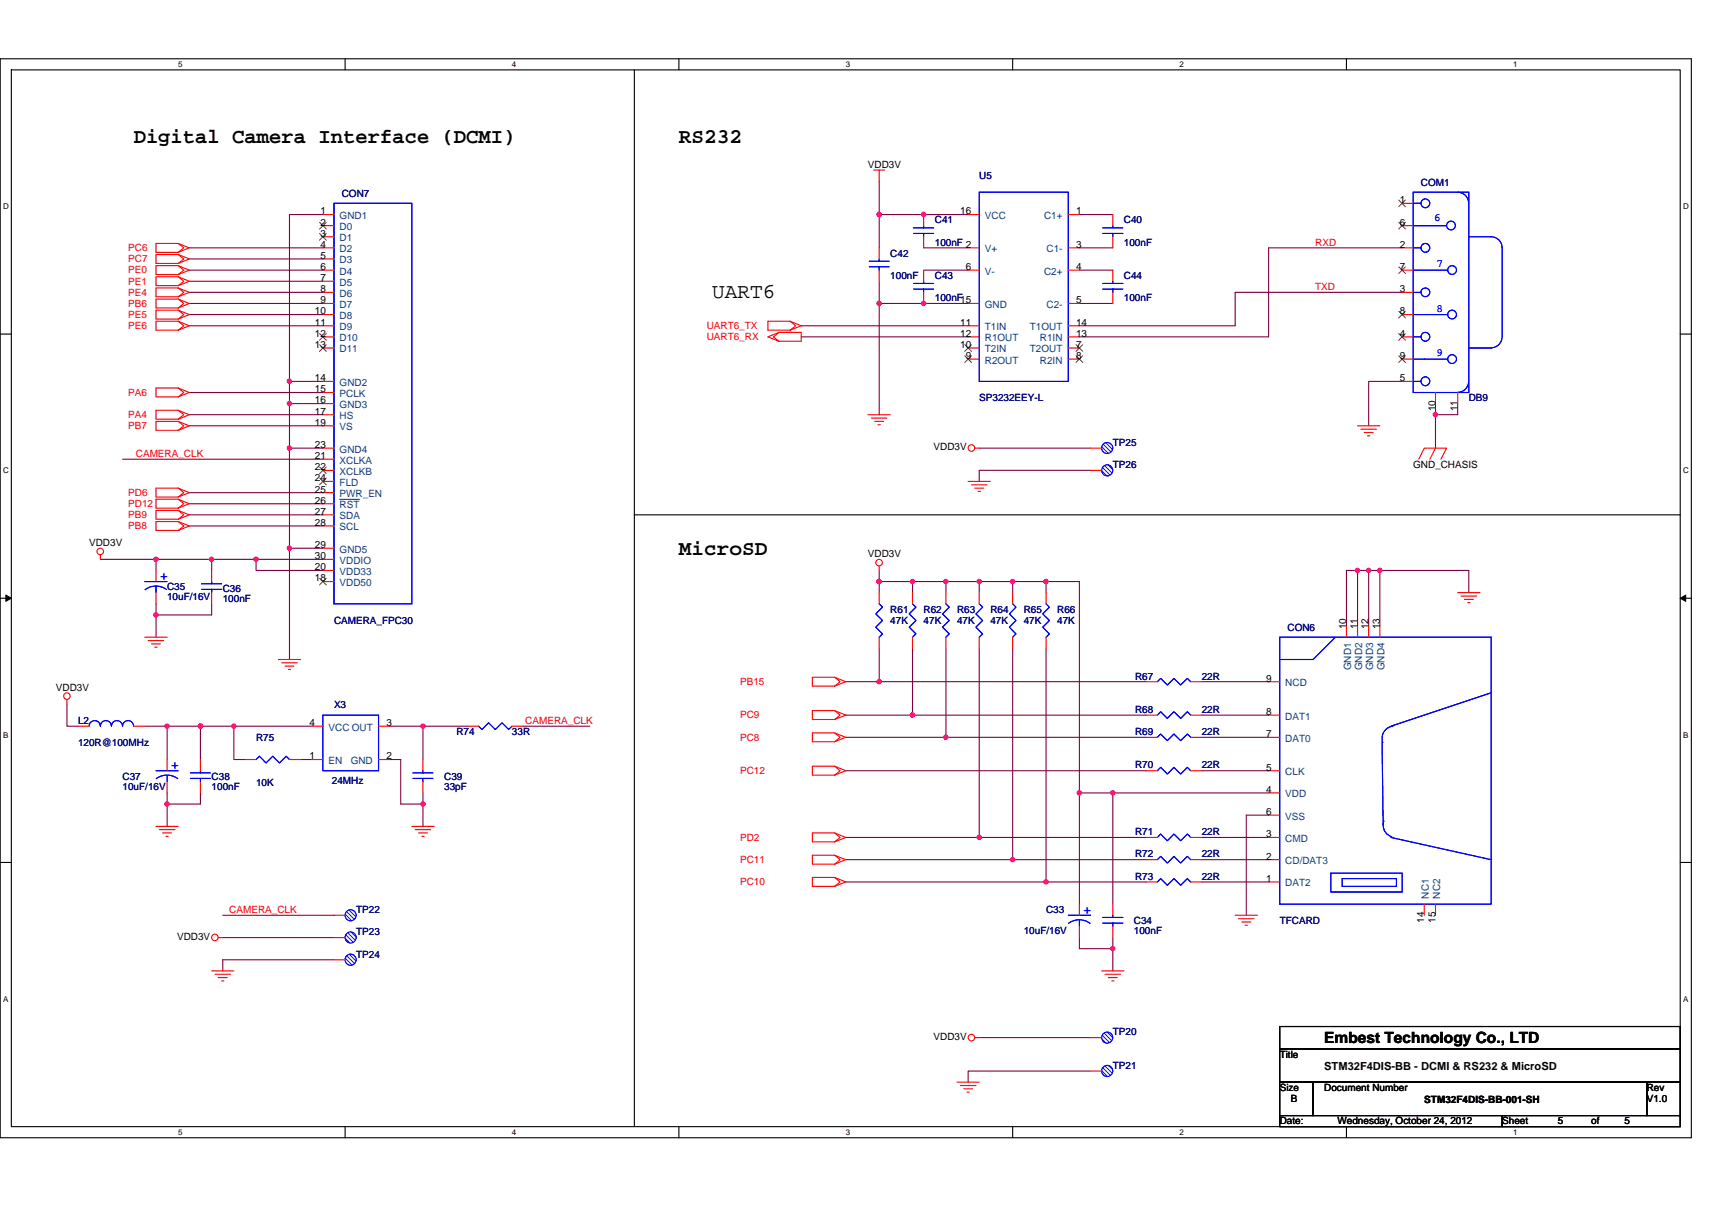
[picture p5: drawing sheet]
<svg xmlns="http://www.w3.org/2000/svg" width="297mm" height="210mm" viewBox="0 0 297 210" stroke-linecap="round" stroke-linejoin="round" font-family="sans-serif">
<path d="M0 10.2h293.5v187.2h-293.5zM2 12.1h289.5v183.4h-289.5z" fill="none" stroke="#000" stroke-width=".19"/>
<g fill="#fff">
<path d="M30.9 10.4h.8v1.6h-.8z"/>
<path d="M30.9 195.7h.8v1.6h-.8z"/>
</g>
<path d="M59.9 10.2v1.9M59.9 195.5v1.9" fill="none" stroke="#000" stroke-width=".19"/>
<g fill="#fff">
<path d="M88.8 10.4h.8v1.6h-.8z"/>
<path d="M88.8 195.7h.8v1.6h-.8z"/>
</g>
<path d="M117.8 10.2v1.9M117.8 195.5v1.9" fill="none" stroke="#000" stroke-width=".19"/>
<g fill="#fff">
<path d="M146.7 10.4h.8v1.6h-.8z"/>
<path d="M146.7 195.7h.8v1.6h-.8z"/>
</g>
<path d="M175.7 10.2v1.9M175.7 195.5v1.9" fill="none" stroke="#000" stroke-width=".19"/>
<g fill="#fff">
<path d="M204.7 10.4h.7v1.6h-.7z"/>
<path d="M204.7 195.7h.7v1.6h-.7z"/>
</g>
<path d="M233.6 10.2v1.9M233.6 195.5v1.9" fill="none" stroke="#000" stroke-width=".19"/>
<g fill="#fff">
<path d="M262.6 10.4h.7v1.6h-.7z"/>
<path d="M262.6 195.7h.7v1.6h-.7z"/>
<path d="M.5 35.1h1v1.5h-1z"/>
<path d="M292 35.1h1v1.5h-1z"/>
<path d="M.5 80.9h1v1.5h-1z"/>
<path d="M292 80.9h1v1.5h-1z"/>
</g>
<path d="M0 58h2M291.5 58h2" fill="none" stroke="#000" stroke-width=".19"/>
<g fill="#fff">
<path d="M.5 126.7h.9v1.6h-.9z"/>
<path d="M292 126.7h.9v1.6h-.9z"/>
</g>
<path d="M0 103.8h2M291.5 103.8h2" fill="none" stroke="#000" stroke-width=".19"/>
<path d="M1 103.3l1 .5-1 .6zM291.5 103.8l1-.5v1.1z" fill="#000" stroke="#000" stroke-width=".17"/>
<g fill="#fff">
<path d="M.5 172.6h.9v1.5h-.9z"/>
<path d="M292 172.6h.9v1.5h-.9z"/>
</g>
<path d="M110.1 12.1v183.4M110.1 89.3h181.4M0 149.7h2M291.5 149.7h2M222 178.1h69.5v3.9h-69.5zM222 182h69.5v5.8h-69.5zM222 187.8h5.8v5.8h-5.8zM222 193.6h38.6v1.9h-38.6zM227.8 187.8h57.9v5.8h-57.9zM260.6 193.6h30.9v1.9h-30.9zM285.7 187.8h5.8v5.8h-5.8z" fill="none" stroke="#000" stroke-width=".19"/>
<g fill="none" stroke="#800040" stroke-width=".19">
<path d="M56 37.2h-5.8v29M152.5 37.2v5.8M152.5 31.4v5.8M152.5 37.2h15.5M187.3 37.2h5.8M32.8 43h23.2M32.8 44.9h23.2M32.8 46.9h23.2M32.8 48.8h23.2M32.8 50.7h23.2M32.8 52.7h23.2M32.8 54.6h23.2"/>
<path d="M32.8 56.5h23.2M139 56.5h29M139 58.5h29M152.5 52.7h15.5M152.5 48.8v3.9M152.5 52.7v19.3M160.2 46.9h7.8M160.2 43h7.8M187.3 43h5.8M187.3 46.9h5.8M187.3 52.7h5.8M243.3 50.7h-29v5.8h-27"/>
<path d="M243.3 43h-23.2v15.5h-32.8M21.3 79.7h34.7M32.8 68.1h23.2M32.8 72h23.2M32.8 73.9h23.2M50.2 66.2v3.8M50.2 77.8v17.3M50.2 70v7.8M50.2 66.2h5.8M50.2 77.8h5.8M50.2 70h5.8M169.9 77.8h19.3"/>
<path d="M243.3 66.2h-5.8v7.7M249.1 72v5.8M249.1 70v2M252.9 70v2h-3.8M17.4 97.1h9.7v1.9M27.1 97.1h9.6M32.8 85.5h23.2M32.8 87.4h23.2M32.8 89.3h23.2M32.8 91.3h23.2M36.7 97.1h7.7v1.9h11.6M36.7 97.1v1.9"/>
<path d="M44.4 97.1h11.6M50.2 95.1v19.3M50.2 95.1h5.8M152.5 99v1.9M189.2 81.6h-19.3v1.9M235.5 99h2M235.5 99h-1.9v9.6M235.5 99v9.6M237.5 99v9.6M237.5 99h1.9M239.4 99h15.4v3.8M239.4 99v9.6"/>
<path d="M27.1 106.7v3.9M27.1 104.8v1.9M36.7 104.8v1.9h-9.6M146.7 118.3h5.8M152.5 100.9v1.9M152.5 100.9h5.8M152.5 112.5v5.8M152.5 118.3h46.4M158.3 100.9v1.9M158.3 100.9h5.8M158.3 112.5v11.6M164.1 100.9v1.9"/>
<path d="M164.1 100.9h5.8M164.1 112.5v15.5M169.9 112.5v32.8M169.9 100.9v1.9M169.9 100.9h5.8M175.7 100.9h5.8M175.7 112.5v36.7M175.7 100.9v1.9M181.5 100.9v1.9M181.5 112.5v40.6M181.5 100.9h5.8v36.7M208.5 118.3h11.6"/>
<path d="M11.6 122.2v3.8h1.9M25.1 126h3.9M29 137.6v1.9M29 139.5v3.9M29 126h5.8M29 126v5.8M34.8 137.6v1.9h-5.8M34.8 126v5.8M34.8 126h5.8M40.6 126v5.8h1.9M40.6 126h13.5M52.2 131.8h1.9"/>
<path d="M67.6 126h5.8M67.6 131.8h1.9v7.7h3.9M73.4 126h7.7M73.4 137.6v1.9M73.4 139.5v3.9M73.4 126v5.8M90.8 126h11.5M146.7 124.1h11.6M146.7 128h17.4M146.7 133.8h52.2M158.3 124.1h40.6M164.1 128h34.8"/>
<path d="M187.3 137.6v19.3M187.3 137.6h5.8v19.3M193.1 137.6h27M208.5 124.1h11.6M208.5 128h11.6M208.5 133.8h11.6M38.6 158.8h19.4M146.7 149.2h29M146.7 153.1h34.8M146.7 145.3h23.2M169.9 145.3h29M175.7 149.2h23.2"/>
<path d="M181.5 153.1h17.4M208.5 145.3h11.6M208.5 153.1h11.6M208.5 149.2h11.6M220.1 141.5h-3.9v17.3M38.6 162.7h19.4M58 166.6h-19.4v1.9M187.3 162.7v1.9h5.8M193.1 162.7v5.8M169.9 180.1h19.3M189.2 185.9h-21.2v1.9"/>
</g>
<g fill="#f0f" stroke="#f0f" stroke-width=".19">
<circle cx="152.5" cy="118.3" r=".38"/>
<circle cx="158.3" cy="124.1" r=".38"/>
<circle cx="164.1" cy="127.9" r=".38"/>
<circle cx="175.7" cy="149.2" r=".38"/>
<circle cx="181.5" cy="153" r=".38"/>
<circle cx="169.9" cy="145.3" r=".38"/>
<circle cx="152.5" cy="100.9" r=".38"/>
<circle cx="158.3" cy="100.9" r=".38"/>
<circle cx="164.1" cy="100.9" r=".38"/>
<circle cx="169.9" cy="100.9" r=".38"/>
<circle cx="181.5" cy="100.9" r=".38"/>
<circle cx="193.1" cy="137.6" r=".38"/>
<circle cx="187.3" cy="137.6" r=".38"/>
<circle cx="193.1" cy="164.6" r=".38"/>
<circle cx="235.5" cy="99" r=".38"/>
<circle cx="237.5" cy="99" r=".38"/>
<circle cx="239.4" cy="99" r=".38"/>
<circle cx="249" cy="72" r=".38"/>
<circle cx="160.3" cy="52.6" r=".38"/>
<circle cx="160.3" cy="37.2" r=".38"/>
<circle cx="152.5" cy="37.2" r=".38"/>
<circle cx="152.5" cy="52.6" r=".38"/>
<circle cx="50.2" cy="66.2" r=".38"/>
<circle cx="50.2" cy="77.8" r=".38"/>
<circle cx="50.2" cy="70" r=".38"/>
<circle cx="50.2" cy="95.1" r=".38"/>
<circle cx="44.4" cy="97.1" r=".38"/>
<circle cx="27.1" cy="106.7" r=".38"/>
<circle cx="36.7" cy="97.1" r=".38"/>
<circle cx="27.1" cy="97.1" r=".38"/>
<circle cx="73.4" cy="139.5" r=".38"/>
<circle cx="40.6" cy="126" r=".38"/>
<circle cx="34.8" cy="126" r=".38"/>
<circle cx="29" cy="126" r=".38"/>
<circle cx="29" cy="139.5" r=".38"/>
<circle cx="73.4" cy="126" r=".38"/>
<circle cx="175.7" cy="100.9" r=".38"/>
</g>
<g fill="none" stroke="#f00" stroke-width=".19">
<path d="M151.6 29.5h1.9M152.5 29.5v1.9M168 37.2h1.9M185.4 37.2h1.9M193.1 37.2v2M30.9 42.2l1.9 .8-1.9 .8M30.9 42.2l1 .8-1 .8M30.9 44.2l1.9 .7-1.9 .8M30.9 44.2l1 .7-1 .8M30.9 46.1l1.9 .8-1.9 .7M30.9 46.1l1 .8-1 .7M30.9 48l1.9 .8-1.9 .8"/>
<path d="M30.9 48l1 .8-1 .8M30.9 50l1.9 .7-1.9 .8M30.9 50l1 .7-1 .8M30.9 51.9l1.9 .8-1.9 .7M30.9 51.9l1 .8-1 .7M30.9 53.8l1.9 .8-1.9 .8M30.9 53.8l1 .8-1 .8M30.9 55.8l1.9 .7-1.9 .8M30.9 55.8l1 .7-1 .8M30.9 42.2h-3.8v1.6h3.8M30.9 44.2h-3.8v1.5h3.8M30.9 46.1h-3.8v1.5h3.8"/>
<path d="M30.9 48h-3.8v1.6h3.8M30.9 50h-3.8v1.5h3.8M30.9 51.9h-3.8v1.5h3.8M30.9 53.8h-3.8v1.6h3.8M30.9 55.8h-3.8v1.5h3.8M133.2 58.5l2-.8h3.8v1.5h-3.8zM135.2 57.7l-1 .8 1 .7M137.1 55.8h-3.9v1.5h3.9M137.1 55.8l1.9 .7-1.9 .8M137.1 55.8l1 .7-1 .8M152.5 43v1.9M152.5 46.9v1.9"/>
<path d="M168 43h1.9M168 46.9h1.9M168 52.7h1.9M168 56.5h1.9M168 58.5h1.9M185.4 43h1.9M185.4 46.9h1.9M185.4 52.7h1.9M185.4 56.5h1.9M185.4 58.5h1.9M193.1 41.1v1.9M30.9 67.3l1.9 .8-1.9 .8"/>
<path d="M30.9 67.3l1 .8-1 .8M30.9 71.2l1.9 .8-1.9 .7M30.9 71.2l1 .8-1 .7M30.9 73.1l1.9 .8-1.9 .8M30.9 73.1l1 .8-1 .8M30.9 67.3h-3.8v1.6h3.8M30.9 71.2h-3.8v1.5h3.8M30.9 73.1h-3.8v1.6h3.8M150.6 72h3.9M151.2 72.6h2.7M151.8 73.1h1.5M152.3 73.7h.4"/>
<path d="M168 60.4h1.9M168 62.3h1.9M169.1 77.8h.8M185.4 60.4h1.9M185.4 62.3h1.9M235.5 73.9h3.9M236.1 74.5h2.7M236.7 75.1h1.5M237.3 75.6h.4M246.2 79.7l.9-1.9h3.9l-1 1.9M249.1 77.8l-1 1.9M17.4 96.3v.8"/>
<path d="M27.1 99v1.9M30.9 84.7l1.9 .8-1.9 .8M30.9 84.7l1 .8-1 .8M30.9 86.6l1.9 .8-1.9 .8M30.9 86.6l1 .8-1 .8M30.9 88.6l1.9 .7-1.9 .8M30.9 88.6l1 .7-1 .8M30.9 90.5l1.9 .8-1.9 .8M30.9 90.5l1 .8-1 .8M30.9 84.7h-3.8v1.6h3.8M30.9 86.6h-3.8v1.6h3.8M30.9 88.6h-3.8v1.5h3.8"/>
<path d="M30.9 90.5h-3.8v1.6h3.8M152.5 98.2v.8M168 83.5h3.8M168.6 84.1h2.7M169.1 84.7h1.6M169.7 85.3h.4M25.1 110.6h3.9M25.7 111.2h2.7M26.3 111.7h1.5M26.9 112.3h.4M27.1 102.8v2M48.3 114.4h3.9"/>
<path d="M48.9 115h2.7M49.5 115.6h1.5M50 116.2h.4M144.8 117.5h-3.9v1.6h3.9M144.8 117.5l1.9 .8-1.9 .8M144.8 117.5l1 .8-1 .8M158.3 102.8v2M158.3 110.6v1.9M252.9 102.8h3.9M253.5 103.4h2.7M254.1 104h1.5M254.7 104.6h.3"/>
<path d="M11.6 121.4v.8M13.5 126h2M23.2 126h1.9M144.8 123.3h-3.9v1.6h3.9M144.8 127.2h-3.9v1.5h3.9M144.8 133h-3.9v1.5h3.9M144.8 123.3l1.9 .8-1.9 .8M144.8 123.3l1 .8-1 .8M144.8 127.2l1.9 .8-1.9 .7M144.8 127.2l1 .8-1 .7M144.8 133l1.9 .8-1.9 .7M144.8 133l1 .8-1 .7"/>
<path d="M198.9 124.1h1.9M198.9 128h1.9M206.6 124.1h1.9M206.6 128h1.9M27.1 143.4h3.8M27.6 144h2.7M28.2 144.5h1.6M28.8 145.1h.4M71.5 143.4h3.8M72 144h2.7M72.6 144.5h1.6M73.2 145.1h.4"/>
<path d="M144.8 144.5h-3.9v1.6h3.9M144.8 148.4h-3.9v1.6h3.9M144.8 152.3h-3.9v1.5h3.9M144.8 144.5l1.9 .8-1.9 .8M144.8 144.5l1 .8-1 .8M144.8 148.4l1.9 .8-1.9 .8M144.8 148.4l1 .8-1 .8M144.8 152.3l1.9 .8-1.9 .7M144.8 152.3l1 .8-1 .7M214.3 158.8h3.9M214.9 159.4h2.7M215.5 160h1.5"/>
<path d="M36.7 168.5h3.9M37.3 169.1h2.7M37.9 169.7h1.5M37.9 162.7h.7M38.5 170.2h.3M191.2 168.5h3.8M191.7 169.1h2.7M192.3 169.7h1.5M192.9 170.2h.4M216 160.6h.4M166 187.8h3.9M166.6 188.4h2.7"/>
<path d="M167.2 189h1.6M167.8 189.5h.4M169.1 180.1h.8"/>
<circle cx="168.5" cy="77.7" r=".57"/>
<circle cx="17.4" cy="95.7" r=".57"/>
<circle cx="152.5" cy="97.6" r=".57"/>
<circle cx="11.6" cy="120.8" r=".57"/>
<circle cx="37.3" cy="162.7" r=".57"/>
<circle cx="168.5" cy="180.1" r=".57"/>
</g>
<g fill="none" stroke="#00f" stroke-width=".19">
<path d="M169.9 33.4h15.5v32.8h-15.5zM191.3 39.5h3.5M193.1 39.2v.3M150.8 46.3h3.5M150.8 45.3h3.5M152.5 44.9v.4M152.5 46.3v.6M191.3 40.5h3.5M193.1 40.5v.6M25.1 100.9h3.9M27.1 101.7v1.1M28.9 102.3a3.1 3.1 0 0 0-3.7 0"/>
<path d="M158.3 104.8l.6 .6-1.1 1.1 1.1 1.2-1.1 1.1 1.1 1.2-.6 .6M15.5 126a.96 .96 0 0 1 .9-.9 .96 .96 0 0 1 1 .9M17.4 126a.95 .95 0 0 1 1-.9 .95 .95 0 0 1 .9 .9M19.3 126a.96 .96 0 0 1 1-.9 .96 .96 0 0 1 1 .9 .95 .95 0 0 1 .9-.9 .95 .95 0 0 1 1 .9M200.8 124.1l.6-.6 1.1 1.2 1.2-1.2 1.1 1.2 1.2-1.2 .6 .6M200.8 128l.6-.6 1.1 1.1 1.2-1.1 1.1 1.1 1.2-1.1 .6 .6"/>
</g>
<path d="M167.4 59.8l1.2 1.2M168.5 59.8l-1.1 1.2M186.7 59.8l1.2 1.2M187.9 59.8l-1.2 1.2M167.4 61.7l1.2 1.2M168.5 61.7l-1.1 1.2M186.7 61.7l1.2 1.2M187.9 61.7l-1.2 1.2" fill="none" stroke="#804000" stroke-width=".17"/>
<circle cx="192.1" cy="77.7" r=".95" fill="#fff"/>
<circle cx="192.1" cy="77.7" r=".95" fill="#00f" stroke="#00f" stroke-width=".19"/>
<circle cx="192.1" cy="77.7" r=".95" fill="#fff"/>
<circle cx="192.1" cy="77.7" r=".95" fill="#00f" stroke="#00f" stroke-width=".19"/>
<path d="M189.2 77.8h2M193.1 156.9v1.9M193.1 160.8v1.9" fill="none" stroke="#f00" stroke-width=".19"/>
<path d="M191.3 159.2h3.5M193.1 158.8v.4M191.3 160.2h3.5M193.1 160.2v.6" fill="none" stroke="#00f" stroke-width=".19"/>
<circle cx="60.8" cy="162.7" r=".95" fill="#fff"/>
<circle cx="60.8" cy="162.7" r=".95" fill="#00f" stroke="#00f" stroke-width=".19"/>
<circle cx="60.8" cy="162.7" r=".95" fill="#fff"/>
<circle cx="60.8" cy="162.7" r=".95" fill="#00f" stroke="#00f" stroke-width=".19"/>
<g fill="none" stroke="#f00" stroke-width=".19">
<path d="M56 37.2h2M56 39.2h2M56 41.1h2M56 43h2M56 44.9h2M56 46.9h2M56 48.8h2M56 50.7h2M56 52.7h2M56 54.6h2M56 56.5h2M56 58.5h2"/>
<path d="M56 60.4h2M56 66.2h2M56 68.1h2M56 70h2M56 72h2M56 73.9h2M56 77.8h2M56 79.7h2M56 81.6h2M56 83.5h2M56 85.5h2M56 87.4h2"/>
<path d="M56 89.3h2M56 91.3h2M56 95.1h2M56 97.1h2M56 99h2M56 100.9h2M164.1 102.8v2M164.1 110.6v1.9M29 131.8v2M29 135.7v1.9M34.8 131.8v2M34.8 135.7v1.9"/>
<path d="M198.9 133.8h1.9M206.6 133.8h1.9M187.3 156.9v1.9M58 162.7h1.9M187.3 160.8v1.9"/>
</g>
<g fill="none" stroke="#00f" stroke-width=".19">
<path d="M58 35.3h13.5v69.5h-13.5zM164.1 104.8l.6 .6-1.2 1.1 1.2 1.2-1.2 1.1 1.2 1.2-.6 .6M27.1 133.8h3.8M27.1 135.1a3.1 3.1 0 0 1 3.7 0M29 134.5v1.2M33 135.1h3.5M33 134.1h3.5M34.8 133.8v.3M34.8 135.1v.6M200.8 133.8l.6-.6 1.1 1.1 1.2-1.1 1.1 1.1 1.2-1.1 .6 .6M185.4 158.8h3.8M187.3 159.6v1.2"/>
<path d="M185.4 160.2a3.1 3.1 0 0 1 3.7 0"/>
</g>
<g fill="none" stroke="#804000" stroke-width=".17">
<path d="M55.5 38.6l1.1 1.2M56.6 38.6l-1.2 1.2M55.5 40.5l1.1 1.2M55.5 57.9l1.1 1.2M55.5 59.8l1.1 1.2M56.6 40.5l-1.2 1.2M56.6 57.9l-1.2 1.2M56.6 59.8l-1.2 1.2M55.5 81l1.1 1.2M55.5 83l1.1 1.1M56.6 81l-1.2 1.2M56.6 83l-1.2 1.1"/>
<path d="M55.5 100.4l1.1 1.1M56.6 100.4l-1.2 1.1"/>
</g>
<path d="M58.9 86.7h3.5" fill="none" stroke="#004080" stroke-width=".17"/>
<circle cx="192.1" cy="81.6" r=".95" fill="#fff"/>
<circle cx="192.1" cy="81.6" r=".95" fill="#00f" stroke="#00f" stroke-width=".19"/>
<circle cx="192.1" cy="81.6" r=".95" fill="#fff"/>
<circle cx="192.1" cy="81.6" r=".95" fill="#00f" stroke="#00f" stroke-width=".19"/>
<path d="M189.2 81.6h2" fill="none" stroke="#f00" stroke-width=".19"/>
<circle cx="60.8" cy="166.5" r=".96" fill="#fff"/>
<circle cx="60.8" cy="166.5" r=".96" fill="#00f" stroke="#00f" stroke-width=".19"/>
<circle cx="60.8" cy="166.5" r=".96" fill="#fff"/>
<circle cx="60.8" cy="166.5" r=".96" fill="#00f" stroke="#00f" stroke-width=".19"/>
<g fill="none" stroke="#f00" stroke-width=".19">
<path d="M160.2 37.2v2M243.3 35.3h1.9M243.3 39.2h1.9M160.2 41.1v1.9M160.2 46.9v1.9M160.2 50.7v2M243.3 43h1.9M243.3 50.7h1.9M243.3 58.5h1.9M243.3 46.9h1.9M243.3 54.6h1.9M243.3 66.2h1.9"/>
<path d="M243.3 62.3h1.9M249.1 68.1v1.9M252.9 68.1v1.9M169.9 102.8v2M169.9 110.6v1.9M175.7 102.8v2M175.7 110.6v1.9M42.5 131.8h1.9M50.2 131.8h2M73.4 131.8v2M73.4 135.7v1.9M198.9 145.3h1.9"/>
<path d="M198.9 149.2h1.9M206.6 145.3h1.9M206.6 149.2h1.9M58 166.6h1.9"/>
</g>
<g fill="none" stroke="#00f" stroke-width=".19">
<path d="M158.5 39.5h3.5M160.2 39.2v.3M245.2 33.4h9.6v34.7h-9.6zM245.2 35.3h1.3M251 39.2h-5.8M252.9 33.4a1.93 1.93 0 0 1 1.9 1.9M158.5 40.5h3.5M158.5 50.2h3.5M158.5 49.2h3.5M160.2 40.5v.6M160.2 48.8v.4M160.2 50.2v.5"/>
<path d="M245.2 43h1.3M245.2 50.7h1.3M245.2 58.5h1.3M251.2 54.6h-6M251.2 46.9h-6M254.8 41.1h3.9M258.7 41.1a1.92 1.92 0 0 1 1.9 1.9M260.6 58.4a1.95 1.95 0 0 1-1.9 2M260.6 43v15.5M245.2 66.2h1.3M251.2 62.3h-6M254.8 66.2a1.95 1.95 0 0 1-1.9 1.9"/>
<path d="M254.8 60.4h3.9M169.9 104.8l.6 .6-1.2 1.1 1.2 1.2-1.2 1.1 1.2 1.2-.6 .6M175.7 104.8l.6 .6-1.2 1.1 1.2 1.2-1.2 1.1 1.2 1.2-.6 .6M44.4 131.8l.6-.6 1.2 1.2 1.1-1.2 1.2 1.2 1.2-1.2 .5 .6M71.6 135.1h3.5M71.6 134.1h3.5M73.4 133.8v.3M73.4 135.1v.6M200.8 145.3l.6-.6 1.1 1.2 1.2-1.2 1.1 1.2 1.2-1.2 .6 .6M200.8 149.2l.6-.6 1.1 1.2 1.2-1.2 1.1 1.2 1.2-1.2 .6 .6"/>
<circle cx="247.3" cy="35.3" r=".76"/>
<circle cx="251.8" cy="39.1" r=".76"/>
<circle cx="247.3" cy="43" r=".76"/>
<circle cx="247.3" cy="58.4" r=".76"/>
<circle cx="247.3" cy="50.7" r=".76"/>
<circle cx="251.9" cy="46.9" r=".76"/>
<circle cx="251.9" cy="54.6" r=".76"/>
<circle cx="247.3" cy="66.2" r=".76"/>
<circle cx="251.9" cy="62.3" r=".76"/>
</g>
<path d="M242.7 34.7l1.2 1.2M242.7 38.6l1.2 1.2M243.8 34.7l-1.1 1.2M243.8 38.6l-1.1 1.2M242.7 57.9l1.2 1.2M242.7 46.3l1.2 1.2M242.7 54l1.2 1.2M243.8 57.9l-1.1 1.2M243.8 46.3l-1.1 1.2M243.8 54l-1.1 1.2M242.7 61.7l1.2 1.2M243.8 61.7l-1.1 1.2" fill="none" stroke="#804000" stroke-width=".17"/>
<circle cx="60.8" cy="158.8" r=".95" fill="#fff"/>
<circle cx="60.8" cy="158.8" r=".95" fill="#00f" stroke="#00f" stroke-width=".19"/>
<circle cx="60.8" cy="158.8" r=".95" fill="#fff"/>
<circle cx="60.8" cy="158.8" r=".95" fill="#00f" stroke="#00f" stroke-width=".19"/>
<g fill="none" stroke="#f00" stroke-width=".19">
<path d="M220.1 118.3h1.9M233.6 108.6v2M235.5 108.6v2M237.5 108.6v2M239.4 108.6v2M220.1 124.1h1.9M220.1 128h1.9M220.1 133.8h1.9M220.1 137.6h1.9M58 158.8h1.9M220.1 141.5h1.9M220.1 145.3h1.9"/>
<path d="M220.1 149.2h1.9M220.1 153.1h1.9M247.1 156.9v1.9M249.1 156.9v1.9"/>
</g>
<path d="M222 110.6h36.7v46.3h-36.7zM231.7 110.6l-3.9 3.8h-5.8M239.8 128.7l.2 14.5M241.7 126a2.11 2.11 0 0 0-1.8 2.9M258.7 120.2l-17.4 5.8M230.9 151.5h12.4v3.3h-12.4zM232.9 152.5h9.4v1.3h-9.4zM240.1 142.5a2.11 2.11 0 0 0 1.4 2.7M241.3 145.3l17.4 3.9" fill="none" stroke="#00f" stroke-width=".19"/>
<circle cx="192.1" cy="185.8" r=".96" fill="#fff"/>
<circle cx="192.1" cy="185.8" r=".96" fill="#00f" stroke="#00f" stroke-width=".19"/>
<circle cx="192.1" cy="185.8" r=".96" fill="#fff"/>
<circle cx="192.1" cy="185.8" r=".96" fill="#00f" stroke="#00f" stroke-width=".19"/>
<g fill="none" stroke="#f00" stroke-width=".19">
<path d="M193.1 46.9v1.9M193.1 50.7v2M36.7 99v1.9M36.7 102.8v2M181.5 102.8v2M181.5 110.6v1.9M198.9 118.3h1.9M206.6 118.3h1.9M54.1 126h1.9M54.1 131.8h1.9M65.7 126h1.9M65.7 131.8h1.9"/>
<path d="M81.1 126h1.9M88.8 126h2M198.9 153.1h1.9M206.6 153.1h1.9M189.2 185.9h2"/>
</g>
<g fill="none" stroke="#00f" stroke-width=".19">
<path d="M191.3 50.2h3.5M191.3 49.2h3.5M193.1 48.8v.4M193.1 50.2v.5M35 102.3h3.5M35 101.3h3.5M36.7 100.9v.4M36.7 102.3v.5M181.5 104.8l.6 .6-1.2 1.1 1.2 1.2-1.2 1.1 1.2 1.2-.6 .6M200.8 118.3l.6-.6 1.1 1.2 1.2-1.2 1.1 1.2 1.2-1.2 .6 .6M56 124.1h9.7v9.7h-9.7zM83 126l.6 .6 1.2-1.2 1.1 1.2 1.2-1.2 1.2 1.2 .5-.6"/>
<path d="M200.8 153.1l.6-.6 1.1 1.1 1.2-1.1 1.1 1.1 1.2-1.1 .6 .6"/>
</g>
<circle cx="192.1" cy="180.1" r=".95" fill="#fff"/>
<circle cx="192.1" cy="180.1" r=".95" fill="#00f" stroke="#00f" stroke-width=".19"/>
<circle cx="192.1" cy="180.1" r=".95" fill="#fff"/>
<circle cx="192.1" cy="180.1" r=".95" fill="#00f" stroke="#00f" stroke-width=".19"/>
<path d="M152.5 102.8v2M152.5 110.6v1.9M189.2 180.1h2" fill="none" stroke="#f00" stroke-width=".19"/>
<path d="M152.5 104.8l.6 .6-1.1 1.1 1.1 1.2-1.1 1.1 1.1 1.2-.6 .6" fill="none" stroke="#00f" stroke-width=".19"/>
<g fill="#f0f" stroke="#f0f" stroke-width=".19">
<circle cx="152.5" cy="118.3" r=".38"/>
<circle cx="158.3" cy="124.1" r=".38"/>
<circle cx="164.1" cy="127.9" r=".38"/>
<circle cx="175.7" cy="149.2" r=".38"/>
<circle cx="181.5" cy="153" r=".38"/>
<circle cx="169.9" cy="145.3" r=".38"/>
<circle cx="152.5" cy="100.9" r=".38"/>
<circle cx="158.3" cy="100.9" r=".38"/>
<circle cx="164.1" cy="100.9" r=".38"/>
<circle cx="169.9" cy="100.9" r=".38"/>
<circle cx="181.5" cy="100.9" r=".38"/>
<circle cx="193.1" cy="137.6" r=".38"/>
<circle cx="187.3" cy="137.6" r=".38"/>
<circle cx="193.1" cy="164.6" r=".38"/>
<circle cx="235.5" cy="99" r=".38"/>
<circle cx="237.5" cy="99" r=".38"/>
<circle cx="239.4" cy="99" r=".38"/>
<circle cx="249" cy="72" r=".38"/>
<circle cx="160.3" cy="52.6" r=".38"/>
<circle cx="160.3" cy="37.2" r=".38"/>
<circle cx="152.5" cy="37.2" r=".38"/>
<circle cx="152.5" cy="52.6" r=".38"/>
<circle cx="50.2" cy="66.2" r=".38"/>
<circle cx="50.2" cy="77.8" r=".38"/>
<circle cx="50.2" cy="70" r=".38"/>
<circle cx="50.2" cy="95.1" r=".38"/>
<circle cx="44.4" cy="97.1" r=".38"/>
<circle cx="27.1" cy="106.7" r=".38"/>
<circle cx="36.7" cy="97.1" r=".38"/>
<circle cx="27.1" cy="97.1" r=".38"/>
<circle cx="73.4" cy="139.5" r=".38"/>
<circle cx="40.6" cy="126" r=".38"/>
<circle cx="34.8" cy="126" r=".38"/>
<circle cx="29" cy="126" r=".38"/>
<circle cx="29" cy="139.5" r=".38"/>
<circle cx="73.4" cy="126" r=".38"/>
<circle cx="175.7" cy="100.9" r=".38"/>
</g>
<g font-size="3.7">
<text x="23.2" y="24.8">Digital Camera Interface (DCMI)</text>
<text x="117.8" y="24.8">RS232</text>
<text x="123.6" y="51.7">UART6</text>
<text x="117.8" y="96.3">MicroSD</text>
</g>
<text font-size="2.7" x="229.8" y="181">Embest Technology Co., LTD</text>
<g font-size="2.1" fill="#00f">
<text x="27.8" y="100.7">+</text>
<text x="29.8" y="133.5">+</text>
<text x="188.1" y="158.6">+</text>
</g>
<g font-size="1.9" fill="#00f">
<text x="248.9" y="38.4">6</text>
<text x="249.3" y="46.3">7</text>
<text x="249.3" y="54.2">8</text>
<text x="249.3" y="61.7">9</text>
</g>
<text font-size="1.9" x="229.8" y="185.7">STM32F4DIS-BB - DCMI &amp; RS232 &amp; MicroSD</text>
<g font-size="1.7">
<text x="150.6" y="29.1">VDD3V</text>
<text x="242.9" y="35.3">1</text>
<text x="55.6" y="37.2">1</text>
<text x="55.6" y="39.1">2</text>
<text x="55.6" y="41.1">3</text>
<text x="166.6" y="37.2">16</text>
<text x="186.7" y="37.2">1</text>
<text x="242.9" y="39.1">6</text>
<text x="55.6" y="43">4</text>
<text x="55.6" y="44.9">5</text>
<text x="55.6" y="46.9">6</text>
<text x="167.6" y="46.9">6</text>
<text x="186.7" y="43">3</text>
<text x="186.7" y="46.9">4</text>
<text x="242.9" y="43">2</text>
<text x="242.9" y="46.9">7</text>
<text x="55.6" y="48.8">7</text>
<text x="55.6" y="50.7">8</text>
<text x="55.6" y="52.6">9</text>
<text x="186.7" y="52.6">5</text>
<text x="242.9" y="50.7">3</text>
<text x="54.6" y="54.6">10</text>
<text x="54.6" y="56.5">11</text>
<text x="54.6" y="58.4">12</text>
<text x="166.6" y="56.5">11</text>
<text x="166.6" y="58.4">12</text>
<text x="186.7" y="58.4">13</text>
<text x="186.7" y="56.5">14</text>
<text x="242.9" y="58.4">4</text>
<text x="242.9" y="54.6">8</text>
<text x="54.6" y="60.4">13</text>
<text x="166.6" y="60.4">10</text>
<text x="167.6" y="62.3">9</text>
<text x="186.7" y="62.3">8</text>
<text x="186.7" y="60.4">7</text>
<text x="242.9" y="62.3">9</text>
<text x="54.6" y="66.2">14</text>
<text x="54.6" y="68.1">15</text>
<text x="54.6" y="70">16</text>
<text x="54.6" y="71.9">17</text>
<text x="242.9" y="66.2">5</text>
<text x="249" y="71.4" transform="rotate(-90 249 71.4)">10</text>
<text x="252.9" y="71.4" transform="rotate(-90 252.9 71.4)">11</text>
<text x="54.6" y="73.9">19</text>
<text x="54.6" y="77.7">23</text>
<text x="54.6" y="79.7">21</text>
<text x="54.6" y="81.6">22</text>
<text x="54.6" y="83.5">24</text>
<text x="162" y="78.1">VDD3V</text>
<text x="245.2" y="81.2">GND_CHASIS</text>
<text x="54.6" y="85.5">25</text>
<text x="54.6" y="89.3">27</text>
<text x="54.6" y="87.4">26</text>
<text x="15.5" y="94.7">VDD3V</text>
<text x="54.6" y="91.2">28</text>
<text x="54.6" y="95.1">29</text>
<text x="54.6" y="97">30</text>
<text x="54.6" y="99">20</text>
<text x="54.6" y="100.9">18</text>
<text x="150.6" y="96.7">VDD3V</text>
<text x="233.6" y="109.2" transform="rotate(-90 233.6 109.2)">10</text>
<text x="235.5" y="109.2" transform="rotate(-90 235.5 109.2)">11</text>
<text x="237.4" y="109.2" transform="rotate(-90 237.4 109.2)">12</text>
<text x="239.4" y="109.2" transform="rotate(-90 239.4 109.2)">13</text>
<text x="9.7" y="119.8">VDD3V</text>
<text x="219.7" y="118.3">9</text>
<text x="219.7" y="124.1">8</text>
<text x="53.7" y="126">4</text>
<text x="53.7" y="131.8">1</text>
<text x="67" y="131.8">2</text>
<text x="67" y="126">3</text>
<text x="219.7" y="127.9">7</text>
<text x="219.7" y="133.7">5</text>
<text x="219.7" y="137.6">4</text>
<text x="219.7" y="141.4">6</text>
<text x="219.7" y="145.3">3</text>
<text x="219.7" y="149.2">2</text>
<text x="219.7" y="153">1</text>
<text x="247.1" y="160.2" transform="rotate(-90 247.1 160.2)">14</text>
<text x="249" y="160.2" transform="rotate(-90 249 160.2)">15</text>
<text x="30.7" y="163.1">VDD3V</text>
<text x="162" y="180.5">VDD3V</text>
<text x="222" y="183.6">Title</text>
<text x="222" y="189.3">Size</text>
<text x="224" y="191.3">B</text>
<text x="229.8" y="189.3">Document Number</text>
<text x="247.1" y="191.3">STM32F4DIS-BB-001-SH</text>
<text x="285.7" y="189.3">Rev</text>
<text x="285.7" y="191.3">V1.0</text>
<text x="222" y="195.1">Date:</text>
<text x="232.1" y="195.1">Wednesday, October 24, 2012</text>
<text x="260.6" y="195.1">Sheet</text>
<text x="270.3" y="195.1">5</text>
<text x="276.1" y="195.1">of</text>
<text x="281.9" y="195.1">5</text>
</g>
<g font-size="1.7" fill="#000080">
<text x="59.3" y="34.1">CON7</text>
<text x="169.9" y="31.1">U5</text>
<text x="246.5" y="32.2">COM1</text>
<text x="162.2" y="38.8">C41</text>
<text x="195" y="38.8">C40</text>
<text x="154.5" y="44.6">C42</text>
<text x="162.2" y="42.6">100nF 2</text>
<text x="195" y="42.6">100nF</text>
<text x="154.5" y="48.4">100nF</text>
<text x="162.2" y="48.4">C43</text>
<text x="162.2" y="52.3">100nF15</text>
<text x="195" y="48.4">C44</text>
<text x="195" y="52.3">100nF</text>
<text x="169.9" y="69.7">SP3232EEY-L</text>
<text x="254.8" y="69.7">DB9</text>
<text x="193.1" y="77.4">TP25</text>
<text x="193.1" y="81.2">TP26</text>
<text x="29" y="102.5">C35</text>
<text x="29" y="104.2">10uF/16V</text>
<text x="38.6" y="102.7">C36</text>
<text x="38.6" y="104.4">100nF</text>
<text x="154.5" y="106.3">R61</text>
<text x="160.2" y="106.3">R62</text>
<text x="166" y="106.3">R63</text>
<text x="171.8" y="106.3">R64</text>
<text x="177.6" y="106.3">R65</text>
<text x="183.4" y="106.3">R66</text>
<text x="58" y="108.3">CAMERA_FPC30</text>
<text x="154.5" y="108.3">47K</text>
<text x="160.2" y="108.3">47K</text>
<text x="166" y="108.3">47K</text>
<text x="171.8" y="108.3">47K</text>
<text x="177.6" y="108.3">47K</text>
<text x="183.4" y="108.3">47K</text>
<text x="223.4" y="109.4">CON6</text>
<text x="196.9" y="117.9">R67</text>
<text x="208.5" y="117.9">22R</text>
<text x="13.5" y="125.6">L2</text>
<text x="58" y="122.9">X3</text>
<text x="196.9" y="123.7">R68</text>
<text x="208.5" y="123.7">22R</text>
<text x="13.5" y="129.5">120R@100MHz</text>
<text x="44.4" y="128.5">R75</text>
<text x="79.2" y="127.6">R74</text>
<text x="88.8" y="127.6">33R</text>
<text x="196.9" y="127.6">R69</text>
<text x="208.5" y="127.6">22R</text>
<text x="21.3" y="135.3">C37</text>
<text x="21.3" y="137">10uF/16V</text>
<text x="36.7" y="135.3">C38</text>
<text x="36.7" y="137">100nF</text>
<text x="44.4" y="136.4">10K</text>
<text x="57.6" y="136.1">24MHz</text>
<text x="77.1" y="135.3">C39</text>
<text x="77.1" y="137">33pF</text>
<text x="196.9" y="133.3">R70</text>
<text x="208.5" y="133.3">22R</text>
<text x="196.9" y="144.9">R71</text>
<text x="196.9" y="148.8">R72</text>
<text x="208.5" y="144.9">22R</text>
<text x="208.5" y="148.8">22R</text>
<text x="196.9" y="152.7">R73</text>
<text x="208.5" y="152.7">22R</text>
<text x="61.8" y="158.5">TP22</text>
<text x="181.5" y="158.5">C33</text>
<text x="196.7" y="160.4">C34</text>
<text x="222" y="160.4">TFCARD</text>
<text x="61.8" y="162.3">TP23</text>
<text x="61.8" y="166.2">TP24</text>
<text x="177.6" y="162.1">10uF/16V</text>
<text x="196.7" y="162.1">100nF</text>
<text x="193.1" y="179.7">TP20</text>
<text x="193.1" y="185.5">TP21</text>
</g>
<g font-size="1.7" fill="#004080">
<text x="58.9" y="38">GND1</text>
<text x="58.9" y="39.9">D0</text>
<text x="58.9" y="41.9">D1</text>
<text x="170.9" y="38">VCC</text>
<text x="181.1" y="38">C1+</text>
<text x="58.9" y="43.8">D2</text>
<text x="58.9" y="45.7">D3</text>
<text x="58.9" y="47.7">D4</text>
<text x="170.9" y="43.8">V+</text>
<text x="170.9" y="47.7">V-</text>
<text x="181.1" y="47.7">C2+</text>
<text x="181.6" y="43.8">C1-</text>
<text x="58.9" y="49.6">D5</text>
<text x="58.9" y="51.5">D6</text>
<text x="58.9" y="53.4">D7</text>
<text x="170.9" y="53.4">GND</text>
<text x="181.6" y="53.4">C2-</text>
<text x="58.9" y="55.4">D8</text>
<text x="58.9" y="57.3">D9</text>
<text x="58.9" y="59.2">D10</text>
<text x="170.9" y="57.3">T1IN</text>
<text x="170.9" y="59.2">R1OUT</text>
<text x="178.7" y="57.3">T1OUT</text>
<text x="180.4" y="59.2">R1IN</text>
<text x="58.9" y="61.2">D11</text>
<text x="170.9" y="61.2">T2IN</text>
<text x="170.9" y="63.1">R2OUT</text>
<text x="178.7" y="61.2">T2OUT</text>
<text x="180.4" y="63.1">R2IN</text>
<text x="58.9" y="67">GND2</text>
<text x="58.9" y="68.9">PCLK</text>
<text x="58.9" y="70.8">GND3</text>
<text x="58.9" y="72.7">HS</text>
<text x="58.9" y="74.7">VS</text>
<text x="58.9" y="78.5">GND4</text>
<text x="58.9" y="80.5">XCLKA</text>
<text x="58.9" y="82.4">XCLKB</text>
<text x="58.9" y="84.3">FLD</text>
<text x="58.9" y="86.3">PWR_EN</text>
<text x="58.9" y="88.2">RST</text>
<text x="58.9" y="90.1">SDA</text>
<text x="58.9" y="92.1">SCL</text>
<text x="58.9" y="95.9">GND5</text>
<text x="58.9" y="97.9">VDDIO</text>
<text x="58.9" y="99.8">VDD33</text>
<text x="58.9" y="101.7">VDD50</text>
<text x="223" y="119.1">NCD</text>
<text x="234.4" y="116.3" transform="rotate(-90 234.4 116.3)">GND1</text>
<text x="236.3" y="116.3" transform="rotate(-90 236.3 116.3)">GND2</text>
<text x="238.3" y="116.3" transform="rotate(-90 238.3 116.3)">GND3</text>
<text x="240.2" y="116.3" transform="rotate(-90 240.2 116.3)">GND4</text>
<text x="223" y="124.9">DAT1</text>
<text x="57" y="126.8">VCC OUT</text>
<text x="223" y="128.7">DAT0</text>
<text x="57" y="132.6">EN</text>
<text x="60.9" y="132.6">GND</text>
<text x="223" y="134.5">CLK</text>
<text x="223" y="138.4">VDD</text>
<text x="223" y="142.2">VSS</text>
<text x="223" y="146.1">CMD</text>
<text x="223" y="150">CD/DAT3</text>
<text x="223" y="153.8">DAT2</text>
<text x="247.9" y="155.9" transform="rotate(-90 247.9 155.9)">NC1</text>
<text x="249.9" y="155.9" transform="rotate(-90 249.9 155.9)">NC2</text>
</g>
<g font-size="1.7" fill="#f00">
<text x="22.2" y="43.6">PC6</text>
<text x="22.2" y="45.5">PC7</text>
<text x="22.2" y="47.5">PE0</text>
<text x="228.2" y="42.6">RXD</text>
<text x="22.2" y="49.4">PE1</text>
<text x="22.2" y="51.3">PE4</text>
<text x="22.2" y="53.3">PB6</text>
<text x="228.2" y="50.4">TXD</text>
<text x="22.2" y="55.2">PE5</text>
<text x="22.2" y="57.1">PE6</text>
<text x="122.6" y="57.1">UART6_TX</text>
<text x="122.6" y="59">UART6_RX</text>
<text x="22.2" y="68.7">PA6</text>
<text x="22.2" y="72.6">PA4</text>
<text x="22.2" y="74.5">PB7</text>
<text x="23.6" y="79.3">CAMERA_CLK</text>
<text x="22.2" y="86.1">PD6</text>
<text x="22.2" y="88">PD12</text>
<text x="22.2" y="89.9">PB9</text>
<text x="22.2" y="91.9">PB8</text>
<text x="128.4" y="118.9">PB15</text>
<text x="91.1" y="125.6">CAMERA_CLK</text>
<text x="128.4" y="124.7">PC9</text>
<text x="128.4" y="128.5">PC8</text>
<text x="128.4" y="134.3">PC12</text>
<text x="128.4" y="145.9">PD2</text>
<text x="128.4" y="149.8">PC11</text>
<text x="128.4" y="153.6">PC10</text>
<text x="39.8" y="158.5">CAMERA_CLK</text>
</g>
<g font-size="1.4">
<text x="30.9" y="11.7">5</text>
<text x="88.8" y="11.7">4</text>
<text x="146.7" y="11.7">3</text>
<text x="204.7" y="11.7">2</text>
<text x="262.6" y="11.7">1</text>
<text x=".5" y="36.3">D</text>
<text x="292" y="36.3">D</text>
<text x=".5" y="82.1">C</text>
<text x="292" y="82.1">C</text>
<text x=".5" y="128">B</text>
<text x="292" y="128">B</text>
<text x=".5" y="173.8">A</text>
<text x="292" y="173.8">A</text>
<text x="30.9" y="197">5</text>
<text x="88.8" y="197">4</text>
<text x="146.7" y="197">3</text>
<text x="204.7" y="197">2</text>
<text x="262.6" y="197">1</text>
</g>
</svg>
